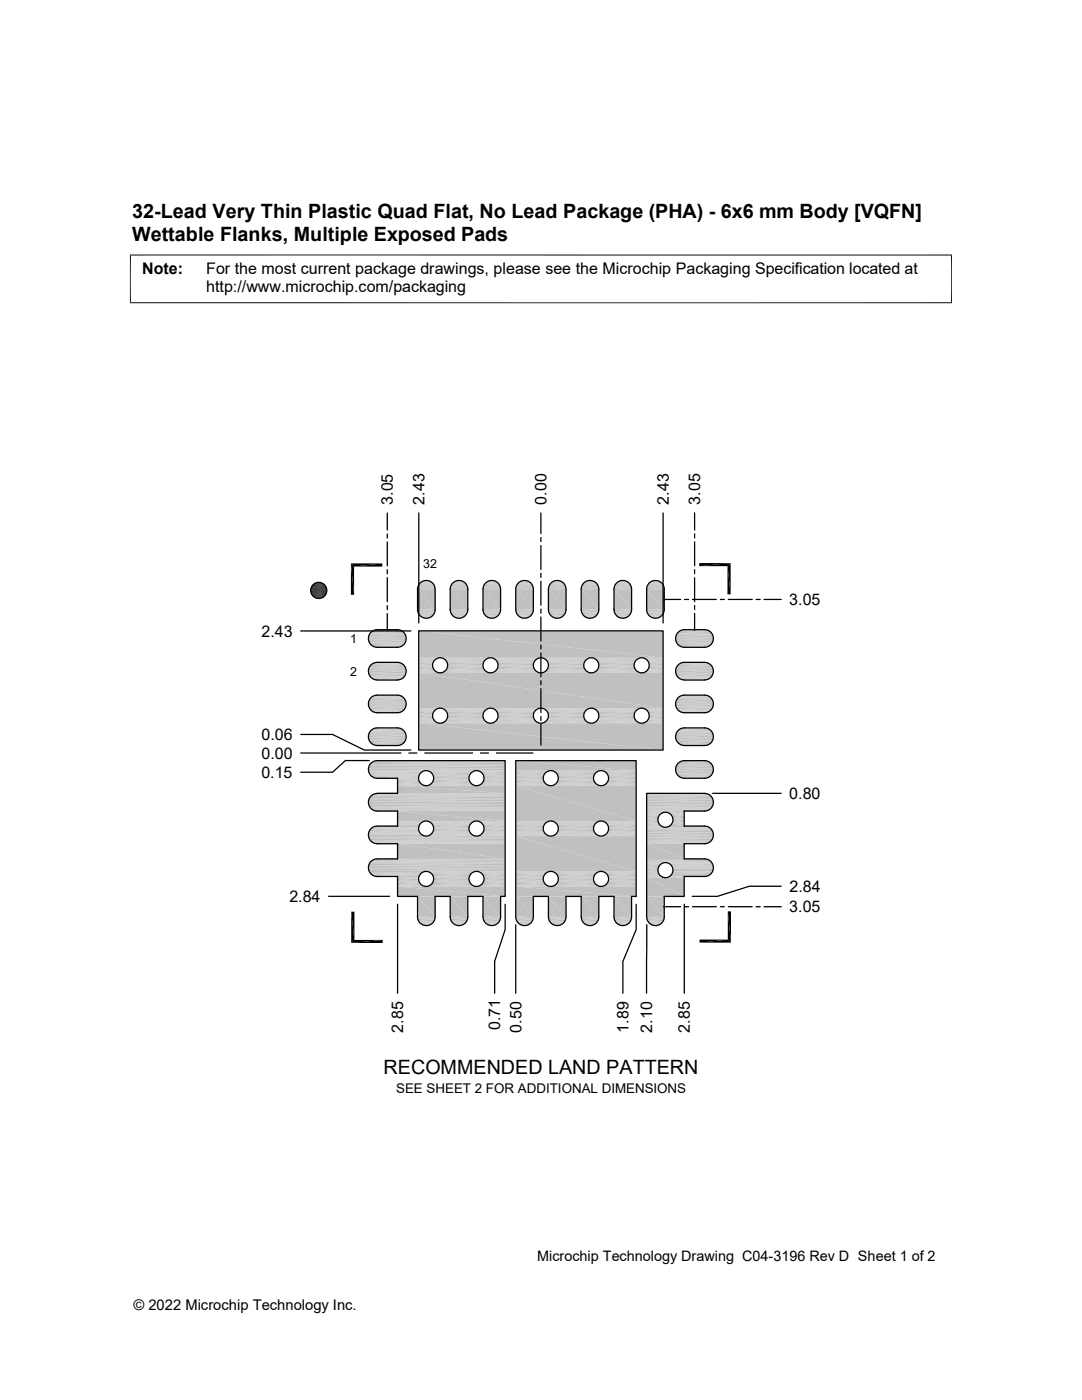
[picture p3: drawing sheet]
<svg xmlns="http://www.w3.org/2000/svg" width="216mm" height="279mm" viewBox="0 0 216 279" stroke-linecap="round" stroke-linejoin="round" font-family="sans-serif">
<g fill="#c0c0c0">
<path d="M130.3 115.9h1z"/>
<path d="M130.6 115.9h.7z"/>
<path d="M123.8 115.9h.9z"/>
<path d="M124.1 115.9h.6z"/>
<path d="M117.2 115.9h1z"/>
<path d="M117.6 115.9h.6z"/>
<path d="M110.7 115.9h1z"/>
<path d="M111 115.9h.7z"/>
<path d="M104.2 115.9h.9z"/>
<path d="M104.5 115.9h.6z"/>
<path d="M97.6 115.9h1z"/>
<path d="M98 115.9h.6z"/>
<path d="M91.1 115.9h1z"/>
<path d="M91.4 115.9h.7z"/>
<path d="M84.6 115.9h.9z"/>
<path d="M84.9 115.9h.6z"/>
<path d="M130 116l.3-.1 1.3 .1z"/>
<path d="M130.3 115.9l1.3 .1z"/>
<path d="M123.5 116l.3-.1 1.3 .1z"/>
<path d="M123.8 115.9l1.3 .1z"/>
<path d="M116.9 116l.3-.1 1.3 .1z"/>
<path d="M117.2 115.9l1.3 .1z"/>
<path d="M110.4 116l.3-.1 1.3 .1z"/>
<path d="M110.7 115.9l1.3 .1z"/>
<path d="M103.9 116l.3-.1 1.3 .1z"/>
<path d="M104.2 115.9l1.3 .1z"/>
<path d="M97.3 116l.3-.1 1.3 .1z"/>
<path d="M97.6 115.9l1.3 .1z"/>
<path d="M90.8 116l.3-.1 1.3 .1z"/>
<path d="M91.1 115.9l1.3 .1z"/>
<path d="M84.3 116l.3-.1 1.3 .1z"/>
<path d="M84.6 115.9l1.3 .1z"/>
</g>
<path d="M129.7 116.1h2.1" fill="none" stroke="#c0c0c0" stroke-width=".2"/>
<path d="M130 116h1.6l.2 .2z" fill="#c0c0c0"/>
<path d="M123.2 116.1h2.1" fill="none" stroke="#c0c0c0" stroke-width=".2"/>
<path d="M123.5 116h1.6l.2 .2z" fill="#c0c0c0"/>
<path d="M116.7 116.1h2.1" fill="none" stroke="#c0c0c0" stroke-width=".2"/>
<path d="M116.9 116h1.6l.3 .2z" fill="#c0c0c0"/>
<path d="M110.1 116.1h2.1" fill="none" stroke="#c0c0c0" stroke-width=".2"/>
<path d="M110.4 116h1.6l.2 .2z" fill="#c0c0c0"/>
<path d="M103.6 116.1h2.1" fill="none" stroke="#c0c0c0" stroke-width=".2"/>
<path d="M103.9 116h1.6l.2 .2z" fill="#c0c0c0"/>
<path d="M97.1 116.1h2.1" fill="none" stroke="#c0c0c0" stroke-width=".2"/>
<path d="M97.3 116h1.6l.3 .2z" fill="#c0c0c0"/>
<path d="M90.5 116.1h2.1" fill="none" stroke="#c0c0c0" stroke-width=".2"/>
<path d="M90.8 116h1.6l.2 .2z" fill="#c0c0c0"/>
<path d="M84 116.1h2.1" fill="none" stroke="#c0c0c0" stroke-width=".2"/>
<path d="M84.3 116h1.6l.2 .2z" fill="#c0c0c0"/>
<path d="M83.8 116.3h2.6M90.3 116.3h2.6M96.8 116.3h2.6M103.4 116.3h2.6M109.9 116.3h2.6M116.4 116.3h2.6M123 116.3h2.6M129.5 116.3h2.6" fill="none" stroke="#c0c0c0" stroke-width=".21"/>
<g fill="none" stroke="#c0c0c0" stroke-width=".28">
<path d="M83.4 116.8h3.3M83.6 116.6h3M90 116.8h3.2M90.1 116.6h3M96.5 116.8h3.3M96.6 116.6h3M103 116.8h3.3M103.2 116.6h3M109.6 116.8h3.2M109.7 116.6h3M116.1 116.8h3.3M116.2 116.6h3"/>
<path d="M122.6 116.8h3.3M122.8 116.6h3M129.2 116.8h3.2M129.3 116.6h3"/>
</g>
<g fill="none" stroke="#c0c0c0" stroke-width=".32">
<path d="M83.3 117.4h3.5M83.3 117.1h3.5M89.8 117.4h3.5M89.9 117.1h3.4M96.4 117.4h3.5M96.4 117.1h3.5M102.9 117.4h3.5M102.9 117.1h3.5M109.4 117.4h3.5M109.5 117.1h3.4M116 117.4h3.5M116 117.1h3.5"/>
<path d="M122.5 117.4h3.5M122.5 117.1h3.5M129 117.4h3.5M129.1 117.1h3.4"/>
</g>
<g fill="#c0c0c0">
<path d="M129 117.6l3.5 4h-3.5z"/>
<path d="M129 117.6h3.5v4z"/>
<path d="M122.5 117.6l3.5 4h-3.5z"/>
<path d="M122.5 117.6h3.5v4z"/>
<path d="M116 117.6l3.5 4h-3.5z"/>
<path d="M116 117.6h3.5v4z"/>
<path d="M109.4 117.6l3.5 4h-3.5z"/>
<path d="M109.4 117.6h3.5v4z"/>
<path d="M102.9 117.6l3.5 4h-3.5z"/>
<path d="M102.9 117.6h3.5v4z"/>
<path d="M96.4 117.6l3.5 4h-3.5z"/>
<path d="M96.4 117.6h3.5v4z"/>
<path d="M89.8 117.6l3.5 4h-3.5z"/>
<path d="M89.8 117.6h3.5v4z"/>
<path d="M83.3 117.6l3.5 4h-3.5z"/>
<path d="M83.3 117.6h3.5v4z"/>
</g>
<path d="M83.3 121.8h3.5M89.8 121.8h3.5M96.4 121.8h3.5M102.9 121.8h3.5M109.4 121.8h3.5M116 121.8h3.5M122.5 121.8h3.5M129 121.8h3.5" fill="none" stroke="#c0c0c0" stroke-width=".34"/>
<path d="M83.3 122.1h3.5M89.9 122.1h3.4M96.4 122.1h3.5M102.9 122.1h3.5M109.5 122.1h3.4M116 122.1h3.5M122.5 122.1h3.5M129.1 122.1h3.4" fill="none" stroke="#c0c0c0" stroke-width=".32"/>
<path d="M83.4 122.4h3.3M90 122.4h3.2M96.5 122.4h3.3M103 122.4h3.3M109.6 122.4h3.2M116.1 122.4h3.3M122.6 122.4h3.3M129.2 122.4h3.2" fill="none" stroke="#c0c0c0" stroke-width=".28"/>
<path d="M83.6 122.7h3M90.1 122.7h3M96.6 122.7h3M103.2 122.7h3M109.7 122.7h3M116.2 122.7h3M122.8 122.7h3M129.3 122.7h3" fill="none" stroke="#c0c0c0" stroke-width=".25"/>
<path d="M83.8 122.9h2.6M90.3 122.9h2.6M96.8 122.9h2.6M103.4 122.9h2.6M109.9 122.9h2.6M116.4 122.9h2.6M123 122.9h2.6M129.5 122.9h2.6" fill="none" stroke="#c0c0c0" stroke-width=".23"/>
<path d="M129.7 123l1.9 .2h-1.6z" fill="#c0c0c0"/>
<path d="M129.7 123.1h2.1" fill="none" stroke="#c0c0c0" stroke-width=".2"/>
<path d="M123.2 123l1.9 .2h-1.6z" fill="#c0c0c0"/>
<path d="M123.2 123.1h2.1" fill="none" stroke="#c0c0c0" stroke-width=".2"/>
<path d="M116.7 123l1.8 .2h-1.6z" fill="#c0c0c0"/>
<path d="M116.7 123.1h2.1" fill="none" stroke="#c0c0c0" stroke-width=".2"/>
<path d="M110.1 123l1.9 .2h-1.6z" fill="#c0c0c0"/>
<path d="M110.1 123.1h2.1" fill="none" stroke="#c0c0c0" stroke-width=".2"/>
<path d="M103.6 123l1.9 .2h-1.6z" fill="#c0c0c0"/>
<path d="M103.6 123.1h2.1" fill="none" stroke="#c0c0c0" stroke-width=".2"/>
<path d="M97.1 123l1.8 .2h-1.6z" fill="#c0c0c0"/>
<path d="M97.1 123.1h2.1" fill="none" stroke="#c0c0c0" stroke-width=".2"/>
<path d="M90.5 123l1.9 .2h-1.6z" fill="#c0c0c0"/>
<path d="M90.5 123.1h2.1" fill="none" stroke="#c0c0c0" stroke-width=".2"/>
<path d="M84 123l1.9 .2h-1.6z" fill="#c0c0c0"/>
<path d="M84 123.1h2.1" fill="none" stroke="#c0c0c0" stroke-width=".2"/>
<g fill="#c0c0c0">
<path d="M130 123.2l1.3 .1z"/>
<path d="M130 123.2h1.6l-.3 .1z"/>
<path d="M123.5 123.2l1.2 .1z"/>
<path d="M123.5 123.2h1.6l-.4 .1z"/>
<path d="M116.9 123.2l1.3 .1z"/>
<path d="M116.9 123.2h1.6l-.3 .1z"/>
<path d="M110.4 123.2l1.3 .1z"/>
<path d="M110.4 123.2h1.6l-.3 .1z"/>
<path d="M103.9 123.2l1.2 .1z"/>
<path d="M103.9 123.2h1.6l-.4 .1z"/>
<path d="M97.3 123.2l1.3 .1z"/>
<path d="M97.3 123.2h1.6l-.3 .1z"/>
<path d="M90.8 123.2l1.3 .1z"/>
<path d="M90.8 123.2h1.6l-.3 .1z"/>
<path d="M84.3 123.2l1.2 .1z"/>
<path d="M84.3 123.2h1.6l-.4 .1z"/>
<path d="M130.3 123.3l.7 .1z"/>
<path d="M130.3 123.3h1z"/>
<path d="M123.8 123.3l.6 .1z"/>
<path d="M123.8 123.3h.9z"/>
<path d="M117.2 123.3l.7 .1z"/>
<path d="M117.2 123.3h1z"/>
<path d="M110.7 123.3l.7 .1z"/>
<path d="M110.7 123.3h1z"/>
<path d="M104.2 123.3l.6 .1z"/>
<path d="M104.2 123.3h.9z"/>
<path d="M97.6 123.3l.7 .1z"/>
<path d="M97.6 123.3h1z"/>
<path d="M91.1 123.3l.7 .1z"/>
<path d="M91.1 123.3h1z"/>
<path d="M84.6 123.3l.6 .1z"/>
<path d="M84.6 123.3h.9z"/>
</g>
<g fill="none" stroke="#c0c0c0" stroke-width=".2">
<path d="M74.1 128.8h6.4M74.1 135.4h6.4M74.1 126h6.4M74.1 132.6h6.4M74.1 139.1h6.4M74.3 125.8h5.9M74.3 132.4h5.9M74.3 138.9h5.9M74.3 129h5.9M74.3 135.5h5.9M74.6 125.7h5.3M74.6 132.3h5.3"/>
<path d="M74.6 138.8h5.3M74.6 129.1h5.3M74.6 135.6h5.3M74.9 129.2h4.7M74.9 135.7h4.7M74.9 125.7h4.7M74.9 132.2h4.7M74.9 138.7h4.7M135.4 126h6.4M135.4 132.6h6.4M135.4 139.1h6.4M135.4 128.8h6.4"/>
<path d="M135.4 135.4h6.4M135.7 125.8h5.8M135.7 132.4h5.8M135.7 138.9h5.8M135.7 129h5.8M135.7 135.5h5.8M135.9 125.7h5.3M135.9 132.3h5.3M135.9 138.8h5.3M135.9 129.1h5.3M135.9 135.6h5.3M136.2 125.7h4.7"/>
<path d="M136.2 132.2h4.7M136.2 138.7h4.7M136.2 129.2h4.7M136.2 135.7h4.7M73.5 153.8h27.3M73.5 153.8h11.4M73.5 153.9h11.1M73.6 154h10.8M73.6 154.1h10.6M73.6 154.2h10.5M73.7 154.3h10.2M73.7 154.4h10.2"/>
<path d="M73.8 154.6h10M73.9 154.7h9.8M74 154.8h9.6M74.1 141.9h6.4M74.1 154.9h9.5M74.1 152.2h26.7M74.3 155h9.2M74.3 145.4h5.9M74.3 152h26.5M74.3 142.1h5.9M74.3 148.6h5.9M74.3 155.1h9.2"/>
<path d="M74.6 145.3h5.3M74.6 151.9h26.2M74.6 142.2h5.3M74.6 148.7h5.3M74.6 155.2h8.9M74.9 142.2h4.7M74.9 148.8h4.7M74.9 155.3h8.6M74.9 145.3h4.7M74.9 151.8h25.9M75.2 155.3h4.1M79.3 156.4h4.8"/>
<path d="M79.3 156.6h5.1M79.3 156.7h5.3M79.3 156.8h5.6M85.2 156.8h9.8M85.2 153.8h9.8M85.4 153.9h9.3M85.4 156.7h9.3M85.7 154h8.7M85.7 156.6h8.7M85.9 156.4h8.3M85.9 154.2h8.3M95.2 156.8h5.6"/>
<path d="M95.2 153.8h5.6M95.5 153.9h5.3M95.5 156.7h5.3M95.8 154h5M95.8 156.6h5M96 154.2h4.8M96 156.4h4.8M135.4 152.2h6.4M135.4 141.9h6.4M135.4 155h6.4M135.7 145.4h5.8M135.7 152h5.8"/>
<path d="M135.7 142.1h5.8M135.7 148.6h5.8M135.7 155.1h5.8M135.9 145.3h5.3M135.9 151.9h5.3M135.9 142.2h5.3M135.9 148.7h5.3M135.9 155.2h5.3M136.2 145.3h4.7M136.2 151.8h4.7M136.2 142.2h4.7M136.2 148.8h4.7"/>
<path d="M136.2 155.3h4.7"/>
</g>
<g fill="none" stroke="#c0c0c0" stroke-width=".25">
<path d="M73.9 126.2h6.8M135.2 126.2h6.8M73.9 141.7h6.8M73.9 152.4h26.9M79.3 155.4h4.2M79.3 155.7h4.3M79.3 156h4.5M86.3 154.6h7.5M86.3 156h7.5M86.4 155.7h7.3M96.4 154.6h4.4M96.4 156h4.4"/>
<path d="M96.5 155.7h4.3M135.2 141.7h6.8M135.2 152.4h6.8"/>
</g>
<g fill="none" stroke="#c0c0c0" stroke-width=".28">
<path d="M73.7 126.5h7.2M73.7 133h7.2M73.7 139.6h7.2M73.7 128.3h7.2M135 128.3h7.2M135 126.5h7.2M135 133h7.2M135 139.6h7.2M73.7 146.1h7.2M73.7 152.6h27.1M73.7 141.4h7.2M73.7 147.9h7.2"/>
<path d="M86.4 154.9h7.3M86.5 155.4h7.1M86.5 155.2h7.1M96.5 154.9h4.3M96.6 155.4h4.2M96.6 155.2h4.2M135 141.4h7.2M135 147.9h7.2M135 154.5h7.2M135 146.1h7.2M135 152.6h7.2"/>
</g>
<g fill="none" stroke="#c0c0c0" stroke-width=".3">
<path d="M73.6 134.6h7.4M73.6 126.8h7.4M73.6 139.8h7.4M73.7 134.9h7.2M134.9 126.8h7.4M134.9 139.8h7.4M134.9 134.6h7.4M135 134.9h7.2M73.6 141.1h7.4M73.6 147.7h7.4M73.6 146.4h7.4M73.6 152.9h27.2"/>
<path d="M134.9 146.4h7.4M134.9 152.9h7.4M134.9 141.1h7.4M134.9 147.7h7.4M134.9 154.2h7.4"/>
</g>
<g fill="none" stroke="#c0c0c0" stroke-width=".32">
<path d="M73.5 127.1h7.5M73.5 133.6h7.5M73.5 127.4h7.5M73.5 127.7h7.5M73.5 134h7.5M73.5 134.3h7.5M73.6 128h7.4M73.6 133.3h7.4M134.8 127.1h7.5M134.8 133.6h7.5M134.8 127.4h7.5M134.8 127.7h7.5"/>
<path d="M134.8 134h7.5M134.8 134.3h7.5M134.9 133.3h7.4M134.9 128h7.4M73.5 146.7h7.5M73.5 153.2h27.3M73.5 140.5h7.5M73.5 140.8h7.5M73.5 147.4h7.5M73.5 153.6h27.3M134.8 146.7h7.5M134.8 153.2h7.5"/>
<path d="M134.8 140.5h7.5M134.8 140.8h7.5M134.8 147.4h7.5M134.8 153.6h7.5"/>
</g>
<g fill="none" stroke="#c0c0c0" stroke-width=".23">
<path d="M73.9 128.6h6.8M73.9 135.1h6.8M73.9 132.8h6.8M73.9 139.3h6.8M135.2 128.6h6.8M135.2 135.1h6.8M135.2 132.8h6.8M135.2 139.3h6.8M73.9 148.2h6.8M73.9 145.8h6.8M79.3 156.2h4.6M86.1 156.2h7.9"/>
<path d="M96.2 156.2h4.6M135.2 148.2h6.8M135.2 154.7h6.8M135.2 145.8h6.8"/>
</g>
<path d="M73.5 140.2h7.5M73.5 147h7.5M134.8 140.2h7.5M134.8 147h7.5M134.8 153.9h7.5" fill="none" stroke="#c0c0c0" stroke-width=".34"/>
<path d="M74.1 148.4h6.4M74.1 145.6h6.4M86.1 154.4h7.9M96.2 154.4h4.6M135.4 145.6h6.4M135.4 148.4h6.4" fill="none" stroke="#c0c0c0" stroke-width=".21"/>
<g fill="#c0c0c0">
<path d="M79.3 156.8l21.5 1.5h-21.5z"/>
<path d="M79.3 156.8h21.5v1.5z"/>
</g>
<path d="M74.1 158.7h26.7M74.3 158.5h26.5M74.6 158.4h26.2M74.9 158.3h25.9M74.1 161.5h26.7M74.3 161.7h26.5M74.6 161.8h26.2M74.9 161.8h25.9M75.2 161.9h4.1" fill="none" stroke="#c0c0c0" stroke-width=".2"/>
<path d="M73.9 158.9h26.9M73.9 161.3h26.9" fill="none" stroke="#c0c0c0" stroke-width=".23"/>
<path d="M73.6 159.5h27.2M73.7 159.2h27.1" fill="none" stroke="#c0c0c0" stroke-width=".3"/>
<path d="M73.5 159.8h27.3M73.5 160.1h27.3M73.5 160.4h27.3M73.6 160.7h27.2" fill="none" stroke="#c0c0c0" stroke-width=".32"/>
<path d="M73.7 161h27.1" fill="none" stroke="#c0c0c0" stroke-width=".28"/>
<g fill="#c0c0c0">
<path d="M79.3 161.9l21.5 2h-21.5z"/>
<path d="M79.3 161.9h21.5v2z"/>
</g>
<g fill="none" stroke="#c0c0c0" stroke-width=".2">
<path d="M73.5 166.4h10.5M73.5 166.5h10.6M73.5 166.6h10.9M73.5 166.8h11.1M73.5 166.8h11.4M73.6 166.1h10.2M73.7 165.9h9.9M73.8 165.6h9.7M74.1 165.3h9.4M74.1 168h26.7M74.1 165.2h9.4M74.3 168.2h26.5"/>
<path d="M74.3 165.1h9.2M74.5 165h9.1M74.6 165h9M74.6 168.3h26.2M74.9 168.4h25.9M79.3 163.9h5.6M79.3 163.9h5.3M79.3 164.1h5.1M79.3 164.2h4.8M79.3 164.8h4.3M83.6 164.9h-8.7M85.2 166.8h9.8"/>
<path d="M85.2 163.9h9.8M85.4 163.9h9.3M85.4 166.8h9.3M85.7 164.1h8.7M85.7 166.6h8.7M85.9 166.5h8.3M85.9 164.2h8.3M95.2 166.8h5.6M95.2 163.9h5.6M95.5 163.9h5.3M95.5 166.8h5.3M95.8 164.1h5"/>
<path d="M95.8 166.6h5M96 164.2h4.8M96 166.5h4.8"/>
</g>
<path d="M73.5 166.3h10.4M73.7 165.7h9.9M73.9 165.5h9.6M79.3 164.4h4.6M86.1 164.4h7.9M96.2 164.4h4.6" fill="none" stroke="#c0c0c0" stroke-width=".21"/>
<path d="M73.5 167h27.3M73.9 167.8h26.9M79.3 164.7h4.5M86.3 164.7h7.5M96.4 164.7h4.4" fill="none" stroke="#c0c0c0" stroke-width=".25"/>
<path d="M73.7 167.5h27.1M86.4 164.9h7.3M86.4 165.8h7.3M86.5 165.5h7.1M86.5 165.2h7.1M96.5 165.8h4.3M96.5 164.9h4.3M96.6 165.5h4.2M96.6 165.2h4.2" fill="none" stroke="#c0c0c0" stroke-width=".28"/>
<path d="M73.6 166h10.2M86.1 166.3h7.9M86.3 166h7.5M96.2 166.3h4.6M96.4 166h4.4" fill="none" stroke="#c0c0c0" stroke-width=".23"/>
<path d="M73.6 167.3h27.2" fill="none" stroke="#c0c0c0" stroke-width=".3"/>
<g fill="#c0c0c0">
<path d="M79.3 168.4l21.5 3h-21.5z"/>
<path d="M79.3 168.4h21.5v3z"/>
</g>
<g fill="none" stroke="#c0c0c0" stroke-width=".2">
<path d="M73.7 173.9h11.2M73.7 174h10.9M73.7 174.1h10.7M73.8 174.2h10.3M73.9 174.3h10.2M74 174.4h9.9M74.1 174.5h9.8M74.3 174.6h9.5M74.3 171.6h26.5M74.3 174.7h9.4M74.6 171.5h26.2M74.6 174.8h9.1"/>
<path d="M74.8 174.9h8.8M74.9 171.4h25.9M75.2 174.9h8.4M79.3 176.5h4.8M79.3 176.7h5.1M79.3 176.8h5.3M79.3 176.9h5.6M85.2 176.9h9.8M85.2 173.9h9.8M85.4 174h9.3M85.4 176.8h9.3M85.7 174.1h8.7"/>
<path d="M85.7 176.7h8.7M85.9 176.5h8.3M85.9 174.3h8.3M95.2 176.9h5.6M95.2 173.9h5.6M95.5 174h5.3M95.5 176.8h5.3M95.8 174.1h5M95.8 176.7h5M96 174.3h4.8M96 176.5h4.8"/>
</g>
<path d="M74.1 171.8h26.7M79.3 175h4.3M86.1 174.5h7.9M96.2 174.5h4.6" fill="none" stroke="#c0c0c0" stroke-width=".21"/>
<path d="M73.9 172h26.9M79.3 176.1h4.5M79.3 176.3h4.6M86.1 176.3h7.9M86.3 176.1h7.5M96.2 176.3h4.6M96.4 176.1h4.4" fill="none" stroke="#c0c0c0" stroke-width=".23"/>
<path d="M73.7 172.2h27.1M79.3 175.3h4.2M79.3 175.5h4.2M79.3 175.8h4.3M86.4 175h7.3M86.4 175.8h7.3M86.5 175.5h7.1M86.5 175.3h7.1M96.5 175.8h4.3M96.5 175h4.3M96.6 175.5h4.2M96.6 175.3h4.2" fill="none" stroke="#c0c0c0" stroke-width=".28"/>
<path d="M73.6 172.5h27.2" fill="none" stroke="#c0c0c0" stroke-width=".3"/>
<path d="M73.5 172.8h27.3M73.5 173.5h27.3" fill="none" stroke="#c0c0c0" stroke-width=".32"/>
<path d="M73.5 173.2h27.3" fill="none" stroke="#c0c0c0" stroke-width=".34"/>
<path d="M73.6 173.8h27.2M86.3 174.7h7.5M96.4 174.7h4.4" fill="none" stroke="#c0c0c0" stroke-width=".25"/>
<g fill="#c0c0c0">
<path d="M79.3 176.9l21.5 2h-21.5z"/>
<path d="M79.3 176.9h21.5v2z"/>
</g>
<path d="M83.3 178.9h3.5M89.8 178.9h3.5M96.4 178.9h3.5" fill="none" stroke="#c0c0c0" stroke-width=".2"/>
<g fill="#c0c0c0">
<path d="M96.4 178.9l3.5 4.1h-3.5z"/>
<path d="M96.4 178.9h3.5v4.1z"/>
<path d="M89.8 178.9l3.5 4.1h-3.5z"/>
<path d="M89.8 178.9h3.5v4.1z"/>
<path d="M83.3 178.9l3.5 4.1h-3.5z"/>
<path d="M83.3 178.9h3.5v4.1z"/>
</g>
<path d="M83.3 183.1h3.5M89.8 183.1h3.5M96.4 183.1h3.5" fill="none" stroke="#c0c0c0" stroke-width=".34"/>
<path d="M83.3 183.5h3.5M83.4 183.7h3.3M89.9 183.5h3.4M90 183.7h3.2M96.4 183.5h3.5M96.5 183.7h3.3" fill="none" stroke="#c0c0c0" stroke-width=".3"/>
<path d="M83.6 184h3M90.1 184h3M96.6 184h3" fill="none" stroke="#c0c0c0" stroke-width=".25"/>
<path d="M83.8 184.3h2.6M90.3 184.3h2.6M96.8 184.3h2.6" fill="none" stroke="#c0c0c0" stroke-width=".23"/>
<path d="M97.1 184.4l1.8 .2h-1.6z" fill="#c0c0c0"/>
<path d="M97.1 184.5h2.1" fill="none" stroke="#c0c0c0" stroke-width=".2"/>
<path d="M90.5 184.4l1.9 .2h-1.6z" fill="#c0c0c0"/>
<path d="M90.5 184.5h2.1" fill="none" stroke="#c0c0c0" stroke-width=".2"/>
<path d="M84 184.4l1.9 .2h-1.6z" fill="#c0c0c0"/>
<path d="M84 184.5h2.1" fill="none" stroke="#c0c0c0" stroke-width=".2"/>
<g fill="#c0c0c0">
<path d="M97.3 184.6l1.3 .1z"/>
<path d="M97.3 184.6h1.6l-.3 .1z"/>
<path d="M90.8 184.6l1.3 .1z"/>
<path d="M90.8 184.6h1.6l-.3 .1z"/>
<path d="M84.3 184.6l1.2 .1z"/>
<path d="M84.3 184.6h1.6l-.4 .1z"/>
<path d="M97.6 184.7h.7z"/>
<path d="M97.6 184.7h1z"/>
<path d="M91.1 184.7h.7z"/>
<path d="M91.1 184.7h1z"/>
<path d="M84.6 184.7h.6z"/>
<path d="M84.6 184.7h.9z"/>
<path d="M102.9 151.8l24 2h-24z"/>
<path d="M102.9 151.8h24v2z"/>
</g>
<g fill="none" stroke="#c0c0c0" stroke-width=".2">
<path d="M102.9 153.8h6.8M102.9 153.9h6.6M102.9 154h6.3M102.9 154.2h6.1M102.9 156.4h6.1M102.9 156.6h6.3M102.9 156.7h6.6M102.9 156.8h6.8M110 156.8h9.8M110 153.8h9.8M110.3 153.9h9.2M110.3 156.7h9.2"/>
<path d="M110.6 154h8.7M110.6 156.6h8.7M110.8 154.2h8.2M110.8 156.4h8.2M120.1 156.8h6.8M120.1 153.8h6.8M120.4 153.9h6.5M120.4 156.7h6.5M120.6 154h6.3M120.6 156.6h6.3M120.8 154.2h6.1M120.8 156.4h6.1"/>
</g>
<path d="M102.9 154.4h5.9M111 154.4h7.8M121.1 154.4h5.8" fill="none" stroke="#c0c0c0" stroke-width=".21"/>
<path d="M102.9 154.6h5.7M102.9 155.7h5.6M102.9 156h5.7M111.2 154.6h7.5M111.2 156h7.5M111.3 155.7h7.2M121.2 154.6h5.7M121.2 156h5.7M121.3 155.7h5.6" fill="none" stroke="#c0c0c0" stroke-width=".25"/>
<path d="M102.9 154.9h5.6M102.9 155.2h5.5M102.9 155.4h5.5M111.3 154.9h7.2M111.4 155.4h7M111.4 155.2h7M121.3 154.9h5.6M121.4 155.4h5.5M121.4 155.2h5.5" fill="none" stroke="#c0c0c0" stroke-width=".28"/>
<path d="M102.9 156.2h5.9M111 156.2h7.8M121.1 156.2h5.8" fill="none" stroke="#c0c0c0" stroke-width=".23"/>
<g fill="#c0c0c0">
<path d="M102.9 156.8l24 7.1h-24z"/>
<path d="M102.9 156.8h24v7.1z"/>
</g>
<g fill="none" stroke="#c0c0c0" stroke-width=".2">
<path d="M102.9 163.9h6.8M102.9 163.9h6.6M102.9 164.1h6.3M102.9 164.2h6.1M102.9 166.5h6.1M102.9 166.6h6.3M102.9 166.8h6.6M102.9 166.8h6.8M110 166.8h9.8M110 163.9h9.8M110.3 163.9h9.2M110.3 166.8h9.2"/>
<path d="M110.6 164.1h8.7M110.6 166.6h8.7M110.8 164.2h8.2M110.8 166.5h8.2M120.1 166.8h6.8M120.1 163.9h6.8M120.4 163.9h6.5M120.4 166.8h6.5M120.6 164.1h6.3M120.6 166.6h6.3M120.8 164.2h6.1M120.8 166.5h6.1"/>
</g>
<path d="M102.9 164.4h5.9M111 164.4h7.8M121.1 164.4h5.8" fill="none" stroke="#c0c0c0" stroke-width=".21"/>
<path d="M102.9 164.7h5.7M111.2 164.7h7.5M121.2 164.7h5.7" fill="none" stroke="#c0c0c0" stroke-width=".25"/>
<path d="M102.9 164.9h5.6M102.9 165.2h5.5M102.9 165.5h5.5M102.9 165.8h5.6M111.3 165.8h7.2M111.3 164.9h7.2M111.4 165.5h7M111.4 165.2h7M121.3 165.8h5.6M121.3 164.9h5.6M121.4 165.5h5.5M121.4 165.2h5.5" fill="none" stroke="#c0c0c0" stroke-width=".28"/>
<path d="M102.9 166h5.7M102.9 166.3h5.9M111 166.3h7.8M111.2 166h7.5M121.1 166.3h5.8M121.2 166h5.7" fill="none" stroke="#c0c0c0" stroke-width=".23"/>
<g fill="#c0c0c0">
<path d="M102.9 166.9l24 7h-24z"/>
<path d="M102.9 166.9h24v7z"/>
</g>
<g fill="none" stroke="#c0c0c0" stroke-width=".2">
<path d="M102.9 173.9h6.8M102.9 174h6.6M102.9 174.1h6.3M102.9 174.3h6.1M102.9 176.5h6.1M102.9 176.7h6.3M102.9 176.8h6.6M102.9 176.9h6.8M110 176.9h9.8M110 173.9h9.8M110.3 174h9.2M110.3 176.8h9.2"/>
<path d="M110.6 174.1h8.7M110.6 176.7h8.7M110.8 174.3h8.2M110.8 176.5h8.2M120.1 176.9h6.8M120.1 173.9h6.8M120.4 174h6.5M120.4 176.8h6.5M120.6 174.1h6.3M120.6 176.7h6.3M120.8 174.3h6.1M120.8 176.5h6.1"/>
</g>
<path d="M102.9 174.5h5.9M111 174.5h7.8M121.1 174.5h5.8" fill="none" stroke="#c0c0c0" stroke-width=".21"/>
<path d="M102.9 174.7h5.7M111.2 174.7h7.5M121.2 174.7h5.7" fill="none" stroke="#c0c0c0" stroke-width=".25"/>
<path d="M102.9 175h5.6M102.9 175.3h5.5M102.9 175.5h5.5M102.9 175.8h5.6M111.3 175.8h7.2M111.3 175h7.2M111.4 175.5h7M111.4 175.3h7M121.3 175.8h5.6M121.3 175h5.6M121.4 175.5h5.5M121.4 175.3h5.5" fill="none" stroke="#c0c0c0" stroke-width=".28"/>
<path d="M102.9 176.1h5.7M102.9 176.3h5.9M111 176.3h7.8M111.2 176.1h7.5M121.1 176.3h5.8M121.2 176.1h5.7" fill="none" stroke="#c0c0c0" stroke-width=".23"/>
<g fill="#c0c0c0">
<path d="M102.9 176.9l24 2h-24z"/>
<path d="M102.9 176.9h24v2z"/>
</g>
<path d="M102.9 178.9h3.5M109.4 178.9h3.5M116 178.9h3.5M122.5 178.9h3.5" fill="none" stroke="#c0c0c0" stroke-width=".2"/>
<g fill="#c0c0c0">
<path d="M122.5 178.9l3.5 4.1h-3.5z"/>
<path d="M122.5 178.9h3.5v4.1z"/>
<path d="M116 178.9l3.5 4.1h-3.5z"/>
<path d="M116 178.9h3.5v4.1z"/>
<path d="M109.4 178.9l3.5 4.1h-3.5z"/>
<path d="M109.4 178.9h3.5v4.1z"/>
<path d="M102.9 178.9l3.5 4.1h-3.5z"/>
<path d="M102.9 178.9h3.5v4.1z"/>
</g>
<path d="M102.9 183.1h3.5M109.4 183.1h3.5M116 183.1h3.5M122.5 183.1h3.5" fill="none" stroke="#c0c0c0" stroke-width=".34"/>
<path d="M102.9 183.5h3.5M103 183.7h3.3M109.5 183.5h3.4M109.6 183.7h3.2M116 183.5h3.5M116.1 183.7h3.3M122.5 183.5h3.5M122.6 183.7h3.3" fill="none" stroke="#c0c0c0" stroke-width=".3"/>
<path d="M103.2 184h3M109.7 184h3M116.2 184h3M122.8 184h3" fill="none" stroke="#c0c0c0" stroke-width=".25"/>
<path d="M103.4 184.3h2.6M109.9 184.3h2.6M116.4 184.3h2.6M123 184.3h2.6" fill="none" stroke="#c0c0c0" stroke-width=".23"/>
<path d="M123.2 184.4l1.9 .2h-1.6z" fill="#c0c0c0"/>
<path d="M123.2 184.5h2.1" fill="none" stroke="#c0c0c0" stroke-width=".2"/>
<path d="M116.7 184.4l1.8 .2h-1.6z" fill="#c0c0c0"/>
<path d="M116.7 184.5h2.1" fill="none" stroke="#c0c0c0" stroke-width=".2"/>
<path d="M110.1 184.4l1.9 .2h-1.6z" fill="#c0c0c0"/>
<path d="M110.1 184.5h2.1" fill="none" stroke="#c0c0c0" stroke-width=".2"/>
<path d="M103.6 184.4l1.9 .2h-1.6z" fill="#c0c0c0"/>
<path d="M103.6 184.5h2.1" fill="none" stroke="#c0c0c0" stroke-width=".2"/>
<g fill="#c0c0c0">
<path d="M123.5 184.6l1.2 .1z"/>
<path d="M123.5 184.6h1.6l-.4 .1z"/>
<path d="M116.9 184.6l1.3 .1z"/>
<path d="M116.9 184.6h1.6l-.3 .1z"/>
<path d="M110.4 184.6l1.3 .1z"/>
<path d="M110.4 184.6h1.6l-.3 .1z"/>
<path d="M103.9 184.6l1.2 .1z"/>
<path d="M103.9 184.6h1.6l-.4 .1z"/>
<path d="M123.8 184.7h.6z"/>
<path d="M123.8 184.7h.9z"/>
<path d="M117.2 184.7h.7z"/>
<path d="M117.2 184.7h1z"/>
<path d="M110.7 184.7h.7z"/>
<path d="M110.7 184.7h1z"/>
<path d="M104.2 184.7h.6z"/>
<path d="M104.2 184.7h.9z"/>
</g>
<g fill="none" stroke="#c0c0c0" stroke-width=".2">
<path d="M129 158.3h11.9M129 158.4h12.2M129 158.5h12.5M129 158.7h12.8M129 161.5h12.8M129 161.7h12.5M129 161.8h12.2M129 161.8h11.9M129 162.1h3.7M129 162.2h3.4M129 162.3h3.1M129 162.5h2.9"/>
<path d="M129 164.7h2.9M129 164.9h3.1M129 165h3.4M129 165.1h3.7M129 165.1h12.5M129 165.2h12.8M129 168h12.8M129 168.2h12.5M129 168.3h12.2M129 168.4h11.9M132.9 165.1h8.5M132.9 162.1h3.6"/>
<path d="M133.2 162.2h3.3M133.2 165h8.1M133.3 165h7.9M133.5 162.3h3M133.5 164.9h7.6M133.5 164.9h7.4M133.6 164.8h2.9M133.7 162.5h2.8M133.7 164.7h2.8M136.5 161.9h4.1"/>
</g>
<path d="M129 158.9h13M129 161.3h13M129 162h7.5M129 164.5h2.7M129 165.4h13M133.9 164.5h2.6" fill="none" stroke="#c0c0c0" stroke-width=".23"/>
<path d="M129 159.2h13.2M129 159.5h13.3M129 167.3h13.3" fill="none" stroke="#c0c0c0" stroke-width=".3"/>
<path d="M129 159.8h13.3M129 160.1h13.3M129 160.4h13.3M129 160.7h13.3M129 166h13.3M129 166.3h13.3M129 166.6h13.3M129 167h13.3" fill="none" stroke="#c0c0c0" stroke-width=".32"/>
<path d="M129 161h13.2M129 163.2h2.4M129 163.5h2.3M129 163.7h2.3M129 165.7h13.2M129 167.5h13.2M134.2 163.2h2.3M134.3 163.5h2.2M134.3 163.7h2.2" fill="none" stroke="#c0c0c0" stroke-width=".28"/>
<path d="M129 162.7h2.7M133.9 162.7h2.6" fill="none" stroke="#c0c0c0" stroke-width=".21"/>
<path d="M129 162.9h2.5M129 164h2.4M129 164.3h2.5M129 167.8h13M134.1 164.3h2.4M134.1 162.9h2.4M134.2 164h2.3" fill="none" stroke="#c0c0c0" stroke-width=".25"/>
<g fill="#c0c0c0">
<path d="M129 168.4l7.5 3h-7.5z"/>
<path d="M129 168.4h7.5v3z"/>
</g>
<g fill="none" stroke="#c0c0c0" stroke-width=".2">
<path d="M129 171.4h11.9M129 171.5h12.2M129 171.6h12.5M129 172.2h13M129 172.2h3.4M129 172.4h3.1M129 172.5h2.9M129 174.8h2.9M129 174.9h3.1M129 175h3.4M129 175.1h3.7M132.9 175.1h3.6"/>
<path d="M133.2 172.2h8.9M133.2 175h3.3M133.5 172.3h8.7M133.6 172.4h8.6M133.7 174.8h7.5M133.7 172.5h8.6M133.7 174.7h7.8M133.9 172.7h8.4M133.9 174.7h7.6M133.9 174.6h7.9M133.9 172.8h8.4M134 174.5h7.8"/>
<path d="M134.1 172.9h8.2M134.1 173h8.2M134.2 174.2h7.8M134.3 173.4h8M134.3 173.9h7.9M134.3 173.7h8M140.6 174.9l-7.1 .1M141.1 174.9h-7.5"/>
</g>
<path d="M129 171.8h12.8M129 172.7h2.7M134.1 174.3h7.9" fill="none" stroke="#c0c0c0" stroke-width=".21"/>
<path d="M129 172h13M129 174.6h2.7M134.2 174.1h8M134.2 173.2h8.1" fill="none" stroke="#c0c0c0" stroke-width=".23"/>
<path d="M129 173h2.5M129 174.1h2.4M129 174.3h2.5" fill="none" stroke="#c0c0c0" stroke-width=".25"/>
<path d="M129 173.2h2.4M129 173.5h2.3M129 173.8h2.3M134.3 173.5h8M134.3 173.8h8" fill="none" stroke="#c0c0c0" stroke-width=".28"/>
<g fill="#c0c0c0">
<path d="M129 175.2l7.5 3.7h-7.5z"/>
<path d="M129 175.2h7.5v3.7z"/>
</g>
<path d="M129 178.9h3.5" fill="none" stroke="#c0c0c0" stroke-width=".2"/>
<g fill="#c0c0c0">
<path d="M129 178.9l3.5 4.1h-3.5z"/>
<path d="M129 178.9h3.5v4.1z"/>
</g>
<path d="M129 183.1h3.5" fill="none" stroke="#c0c0c0" stroke-width=".34"/>
<path d="M129.1 183.5h3.4M129.2 183.7h3.2" fill="none" stroke="#c0c0c0" stroke-width=".3"/>
<path d="M129.3 184h3" fill="none" stroke="#c0c0c0" stroke-width=".25"/>
<path d="M129.5 184.3h2.6" fill="none" stroke="#c0c0c0" stroke-width=".23"/>
<path d="M129.7 184.4l1.9 .2h-1.6z" fill="#c0c0c0"/>
<path d="M129.7 184.5h2.1" fill="none" stroke="#c0c0c0" stroke-width=".2"/>
<g fill="#c0c0c0">
<path d="M130 184.6l1.3 .1z"/>
<path d="M130 184.6h1.6l-.3 .1z"/>
<path d="M130.3 184.7h.7z"/>
<path d="M130.3 184.7h1z"/>
<path d="M83.5 125.9l48.8 5.4h-48.8z"/>
<path d="M83.5 125.9h48.8v5.4z"/>
</g>
<g fill="none" stroke="#c0c0c0" stroke-width=".2">
<path d="M83.5 131.3h4.2M83.5 131.4h3.9M83.5 131.5h3.6M83.5 131.7h3.4M83.5 133.9h3.4M83.5 134h3.6M83.5 134.2h3.9M83.5 134.2h4.2M88 134.2h9.7M88 131.3h9.7M88.2 131.4h9.3M88.2 134.2h9.3"/>
<path d="M88.5 131.5h8.7M88.5 134h8.7M88.7 133.9h8.3M88.7 131.7h8.3M98 131.3h9.8M98 134.2h9.8M98.3 134.2h9.2M98.3 131.4h9.2M98.6 131.5h8.7M98.6 134h8.7M98.8 131.7h8.2M98.8 133.9h8.2"/>
<path d="M108.1 131.3h9.7M108.1 134.2h9.7M108.3 134.2h9.3M108.3 131.4h9.3M108.6 131.5h8.7M108.6 134h8.7M108.8 131.7h8.3M108.8 133.9h8.3M118.1 134.2h9.8M118.1 131.3h9.8M118.4 134.2h9.2M118.4 131.4h9.2"/>
<path d="M118.7 131.5h8.7M118.7 134h8.7M118.9 131.7h8.2M118.9 133.9h8.2M128.2 134.2h4.1M128.2 131.3h4.1M128.4 134.2h3.9M128.4 131.4h3.9M128.7 131.5h3.6M128.7 134h3.6M128.9 131.7h3.4M128.9 133.9h3.4"/>
</g>
<path d="M83.5 131.9h3.2M88.9 131.9h7.9M99 131.9h7.8M109.1 131.9h7.8M119.1 131.9h7.8M129.1 131.9h3.2" fill="none" stroke="#c0c0c0" stroke-width=".21"/>
<g fill="none" stroke="#c0c0c0" stroke-width=".25">
<path d="M83.5 132.1h3.1M83.5 133.2h2.9M83.5 133.4h3.1M89.1 132.1h7.5M89.1 133.4h7.5M89.2 133.2h7.3M99.2 133.4h7.4M99.2 132.1h7.4M99.3 133.2h7.2M109.2 133.4h7.5M109.2 132.1h7.5M109.3 133.2h7.3"/>
<path d="M119.3 133.4h7.4M119.3 132.1h7.4M119.4 133.2h7.2M129.3 133.4h3M129.3 132.1h3M129.4 133.2h2.9"/>
</g>
<g fill="none" stroke="#c0c0c0" stroke-width=".28">
<path d="M83.5 132.4h2.9M83.5 132.6h2.8M83.5 132.9h2.8M89.2 132.4h7.3M89.3 132.9h7.1M89.3 132.6h7.1M99.3 132.4h7.2M99.4 132.9h7M99.4 132.6h7M109.3 132.4h7.3M109.4 132.9h7.1M109.4 132.6h7.1"/>
<path d="M119.4 132.4h7.2M119.5 132.9h7.1M119.5 132.6h7.1M129.4 132.4h2.9M129.5 132.9h2.8M129.5 132.6h2.8"/>
</g>
<path d="M83.5 133.7h3.2M88.9 133.7h7.9M99 133.7h7.8M109.1 133.7h7.8M119.1 133.7h7.8M129.1 133.7h3.2" fill="none" stroke="#c0c0c0" stroke-width=".23"/>
<g fill="#c0c0c0">
<path d="M83.5 134.3l48.8 7h-48.8z"/>
<path d="M83.5 134.3h48.8v7z"/>
</g>
<g fill="none" stroke="#c0c0c0" stroke-width=".2">
<path d="M83.5 141.4h4.2M83.5 141.4h3.9M83.5 141.6h3.6M83.5 141.7h3.4M83.5 143.9h3.4M83.5 144.1h3.6M83.5 144.2h3.9M83.5 144.3h4.2M88 144.3h9.7M88 141.4h9.7M88.2 141.4h9.3M88.2 144.2h9.3"/>
<path d="M88.5 141.6h8.7M88.5 144.1h8.7M88.7 143.9h8.3M88.7 141.7h8.3M98 141.4h9.8M98 144.3h9.8M98.3 144.2h9.2M98.3 141.4h9.2M98.6 141.6h8.7M98.6 144.1h8.7M98.8 141.7h8.2M98.8 143.9h8.2"/>
<path d="M108.1 141.4h9.7M108.1 144.3h9.7M108.3 144.2h9.3M108.3 141.4h9.3M108.6 141.6h8.7M108.6 144.1h8.7M108.8 141.7h8.3M108.8 143.9h8.3M118.1 144.3h9.8M118.1 141.4h9.8M118.4 144.2h9.2M118.4 141.4h9.2"/>
<path d="M118.7 141.6h8.7M118.7 144.1h8.7M118.9 141.7h8.2M118.9 143.9h8.2M128.2 144.3h4.1M128.2 141.4h4.1M128.4 144.2h3.9M128.4 141.4h3.9M128.7 141.6h3.6M128.7 144.1h3.6M128.9 141.7h3.4M128.9 143.9h3.4"/>
</g>
<path d="M83.5 141.9h3.2M88.9 141.9h7.9M99 141.9h7.8M109.1 141.9h7.8M119.1 141.9h7.8M129.1 141.9h3.2" fill="none" stroke="#c0c0c0" stroke-width=".21"/>
<g fill="none" stroke="#c0c0c0" stroke-width=".25">
<path d="M83.5 142.2h3.1M83.5 143.2h2.9M83.5 143.5h3.1M89.1 142.2h7.5M89.1 143.5h7.5M89.2 143.2h7.3M99.2 143.5h7.4M99.2 142.2h7.4M99.3 143.2h7.2M109.2 143.5h7.5M109.2 142.2h7.5M109.3 143.2h7.3"/>
<path d="M119.3 143.5h7.4M119.3 142.2h7.4M119.4 143.2h7.2M129.3 143.5h3M129.3 142.2h3M129.4 143.2h2.9"/>
</g>
<g fill="none" stroke="#c0c0c0" stroke-width=".28">
<path d="M83.5 142.4h2.9M83.5 142.7h2.8M83.5 143h2.8M89.2 142.4h7.3M89.3 143h7.1M89.3 142.7h7.1M99.3 142.4h7.2M99.4 143h7M99.4 142.7h7M109.3 142.4h7.3M109.4 143h7.1M109.4 142.7h7.1"/>
<path d="M119.4 142.4h7.2M119.5 143h7.1M119.5 142.7h7.1M129.4 142.4h2.9M129.5 143h2.8M129.5 142.7h2.8"/>
</g>
<path d="M83.5 143.7h3.2M88.9 143.7h7.9M99 143.7h7.8M109.1 143.7h7.8M119.1 143.7h7.8M129.1 143.7h3.2" fill="none" stroke="#c0c0c0" stroke-width=".23"/>
<g fill="#c0c0c0">
<path d="M83.5 144.3l48.8 5.4h-48.8z"/>
<path d="M83.5 144.3h48.8v5.4z"/>
</g>
<g fill="none" stroke="#000" stroke-width=".25">
<path d="M77.3 102.4v3.4M77.3 106.6v.8M77.3 108.2v4.7M77.3 113.7v.8M77.3 115.3v4.8M83.6 102.4v21.9M83.8 116.4a1.76 1.76 0 0 1 1.9-.4 1.76 1.76 0 0 1 1.1 1.6v4a1.76 1.76 0 0 1-1.7 1.8 1.76 1.76 0 0 1-1.8-1.8v-4.3zM90.3 116.4a1.76 1.76 0 0 1 2-.4 1.76 1.76 0 0 1 1 1.6v4a1.76 1.76 0 0 1-1.7 1.8 1.76 1.76 0 0 1-1.8-1.8l.1-4.3zM96.9 116.4a1.76 1.76 0 0 1 1.9-.4 1.76 1.76 0 0 1 1.1 1.6v4a1.76 1.76 0 0 1-1.8 1.8 1.76 1.76 0 0 1-1.7-1.8v-4.3zM103.4 116.4a1.76 1.76 0 0 1 1.9-.4 1.76 1.76 0 0 1 1.1 1.6v4a1.76 1.76 0 0 1-1.7 1.8 1.76 1.76 0 0 1-1.8-1.8v-4.3zM107.9 102.4v4.1M107.9 107.3v.8"/>
<path d="M107.9 108.9v4.7M107.9 114.4v.8M107.9 116v4.8M109.9 116.4a1.76 1.76 0 0 1 2-.4 1.76 1.76 0 0 1 1 1.6v4a1.76 1.76 0 0 1-1.7 1.8 1.76 1.76 0 0 1-1.8-1.8l.1-4.3zM116.5 116.4a1.76 1.76 0 0 1 1.9-.4 1.76 1.76 0 0 1 1.1 1.6v4a1.76 1.76 0 0 1-1.8 1.8 1.76 1.76 0 0 1-1.7-1.8v-4.3zM123 116.4a1.76 1.76 0 0 1 1.9-.4 1.76 1.76 0 0 1 1.1 1.6v4a1.76 1.76 0 0 1-1.7 1.8 1.76 1.76 0 0 1-1.8-1.8v-4.3zM129.5 116.4a1.76 1.76 0 0 1 2-.4 1.76 1.76 0 0 1 1 1.6v4a1.76 1.76 0 0 1-1.7 1.8 1.76 1.76 0 0 1-1.8-1.8l.1-4.3zM132.3 102.4v21.9M132.4 119.6h3.4M136.6 119.6h.8M138.2 119.6h4.7M138.6 102.4v3.4"/>
<path d="M138.6 106.6v.8M138.6 108.1v4.8M138.6 113.7v.8M138.6 115.3v4.8M143.7 119.6h.8M145.3 119.6h4.8M150.9 119.6h.8M152.5 119.6h3.4M60 125.9h22M74 139.2l1-.5h4.3a1.76 1.76 0 0 1 1.7 1.8 1.76 1.76 0 0 1-1.7 1.7h-4a1.76 1.76 0 0 1-1.7-1 1.76 1.76 0 0 1 .4-2zM74 126.2l1-.5h4.3a1.76 1.76 0 0 1 1.7 1.7 1.76 1.76 0 0 1-1.7 1.8h-4a1.76 1.76 0 0 1-1.7-1.1 1.76 1.76 0 0 1 .4-1.9zM75.3 135.7h4"/>
<path d="M77.3 120.9v.7M77.3 122.4v3.4M79.3 135.7a1.76 1.76 0 0 0 1.7-1.8 1.76 1.76 0 0 0-1.7-1.7h-4a1.76 1.76 0 0 0-1.8 1.7 1.76 1.76 0 0 0 1.8 1.8M83.5 125.9h48.8v23.8h-48.8zM107.9 121.6v.8M107.9 123.1v4.8M107.9 128.7v.8M107.9 130.3v4.8M107.9 135.8v.9M107.9 137.4v4.8M135.3 139.2l1-.5h4.3a1.76 1.76 0 0 1 1.7 1.8 1.76 1.76 0 0 1-1.7 1.7h-4a1.76 1.76 0 0 1-1.7-1 1.76 1.76 0 0 1 .4-2zM135.3 126.2l1-.5h4.3a1.76 1.76 0 0 1 1.7 1.7 1.76 1.76 0 0 1-1.7 1.8h-4a1.76 1.76 0 0 1-1.7-1.1 1.76 1.76 0 0 1 .4-1.9z"/>
<path d="M136.6 135.7h4M138.6 120.8v.8M138.6 122.4v3.4M140.6 135.7a1.76 1.76 0 0 0 1.7-1.8 1.76 1.76 0 0 0-1.7-1.7h-4a1.76 1.76 0 0 0-1.8 1.7 1.76 1.76 0 0 0 1.8 1.8M60 150.3h20M60 146.6h6.4l6.3 3.1h9.3M73.7 151.8h-4.8l-2.5 2.3h-6.4M74 145.8l1-.5h4.3a1.76 1.76 0 0 1 1.7 1.7 1.76 1.76 0 0 1-1.7 1.8h-4a1.76 1.76 0 0 1-1.7-1.1 1.76 1.76 0 0 1 .4-1.9zM74 152.3l.7-.4 .6-.1h25.5v27.1h-.9v4.1a1.76 1.76 0 0 1-1.8 1.7 1.76 1.76 0 0 1-1.7-1.7v-4.1h-3.1v4.1a1.76 1.76 0 0 1-1.7 1.7 1.76 1.76 0 0 1-1.8-1.7v-4.1h-3v4.1a1.76 1.76 0 0 1-1.7 1.7 1.76 1.76 0 0 1-1.8-1.7v-4.1h-4v-4h-4a1.76 1.76 0 0 1-1.8-1.7 1.76 1.76 0 0 1 1.8-1.8h4v-3h-4a1.76 1.76 0 0 1-1.8-1.8 1.76 1.76 0 0 1 1.8-1.7h4v-3h-4a1.77 1.77 0 0 1-1.8-1.8 1.77 1.77 0 0 1 1.8-1.8h4v-3h-4a1.76 1.76 0 0 1-1.7-1.1 1.76 1.76 0 0 1 .4-1.9zM81.6 150.3h1.6M84.8 150.3h9.5M95.9 150.3h1.6"/>
<path d="M99.1 150.3h7.2M102.9 151.8h24v27.1h-.9v4.1a1.76 1.76 0 0 1-1.7 1.7 1.76 1.76 0 0 1-1.8-1.7v-4.1h-3v4.1a1.76 1.76 0 0 1-1.8 1.7 1.76 1.76 0 0 1-1.7-1.7v-4.1h-3.1v4.1a1.76 1.76 0 0 1-1.7 1.7 1.76 1.76 0 0 1-1.8-1.7v-4.1h-3v4.1a1.76 1.76 0 0 1-1.7 1.7 1.76 1.76 0 0 1-1.8-1.7zM107.9 143v.8M107.9 144.6v4.1M129 158.3h11.6a1.76 1.76 0 0 1 1.7 1.8 1.76 1.76 0 0 1-1.7 1.8h-4.1v3h4.1a1.76 1.76 0 0 1 1.7 1.7 1.76 1.76 0 0 1-1.7 1.8h-4.1v3h4.1a1.76 1.76 0 0 1 1.7 1.8 1.76 1.76 0 0 1-1.7 1.7h-4.1v4h-4v4.1a1.76 1.76 0 0 1-1.7 1.7 1.76 1.76 0 0 1-1.8-1.7zM135.3 145.8l1-.5h4.3a1.76 1.76 0 0 1 1.7 1.7 1.76 1.76 0 0 1-1.7 1.8h-4a1.76 1.76 0 0 1-1.7-1.1 1.76 1.76 0 0 1 .4-1.9zM135.3 152.3l1-.5h4.3a1.76 1.76 0 0 1 1.7 1.8 1.76 1.76 0 0 1-1.7 1.7h-4a1.76 1.76 0 0 1-1.7-1.1 1.76 1.76 0 0 1 .4-1.9zM142.2 158.3h13.7M65.6 178.9h12.1M155.9 176.9h-6.4l-6.3 2h-5.1M79.3 180.5v17.7M100.8 180.5v5l-2.1 6.4v6.3"/>
<path d="M102.9 184.6v13.6M126.9 180.5v5l-2.6 6.4v6.3M129.1 184.6l-.1 13.6M132.4 181h3.4M136.5 180.5v17.7M136.6 181h.8M138.2 181h4.7M143.7 181h.8M145.3 181h4.8M150.9 181h.8M152.5 181h3.4"/>
<circle cx="63.6" cy="117.8" r="1.61"/>
<circle cx="87.8" cy="132.8" r="1.49"/>
<circle cx="97.9" cy="132.8" r="1.49"/>
<circle cx="107.9" cy="132.8" r="1.49"/>
<circle cx="118" cy="132.8" r="1.49"/>
<circle cx="128" cy="132.8" r="1.49"/>
<circle cx="85" cy="155.3" r="1.49"/>
<circle cx="87.8" cy="142.8" r="1.49"/>
<circle cx="95.1" cy="155.3" r="1.49"/>
<circle cx="97.9" cy="142.8" r="1.49"/>
<circle cx="107.9" cy="142.8" r="1.49"/>
<circle cx="109.9" cy="155.3" r="1.49"/>
<circle cx="118" cy="142.8" r="1.49"/>
<circle cx="119.9" cy="155.3" r="1.49"/>
<circle cx="128" cy="142.8" r="1.49"/>
<circle cx="85" cy="165.4" r="1.49"/>
<circle cx="85" cy="175.4" r="1.49"/>
<circle cx="95.1" cy="175.4" r="1.49"/>
<circle cx="95.1" cy="165.4" r="1.49"/>
<circle cx="109.9" cy="165.4" r="1.49"/>
<circle cx="109.9" cy="175.4" r="1.49"/>
<circle cx="119.9" cy="175.4" r="1.49"/>
<circle cx="119.9" cy="165.4" r="1.49"/>
<circle cx="132.8" cy="163.6" r="1.49"/>
<circle cx="132.8" cy="173.7" r="1.49"/>
</g>
<g fill="none" stroke="#000" stroke-width=".2">
<path d="M26 50.8v9.7M189.9 50.8v9.7M189.9 50.9h-164M25.9 60.4h164M62 117.8h3.2M62 117.9h3.2M62 118.1h3.2M62 117.6h3.2M62 117.4h3.2M62 118.2h3.2M62 117.3h3.2M62 118.4h3.2"/>
<path d="M62.1 118.5h3M62.1 117.1h3M62.1 117h2.9M62.1 118.6h2.9M62.2 118.8h2.8M62.2 116.9h2.8M62.3 118.9h2.6M62.3 116.8h2.6M62.4 119h2.4M62.4 116.7h2.4M62.5 116.6h2.1M62.5 119.1h2.1"/>
</g>
<g fill="#000">
<path d="M62.7 116.5h1.8l.1 .1zM62.7 119.1l1.7 .1zM62.7 119.1h1.8zM62.7 116.5h1.8zM62.8 116.4l1.7 .1zM62.8 119.2l1.5 .1zM62.8 119.2h1.6zM62.8 116.4h1.6zM62.9 116.4h1.5zM62.9 119.3l1.2 .1zM62.9 119.3h1.4zM62.9 116.4h1.4z"/>
<path d="M63.1 116.3l1.2 .1zM63.1 119.4h.9zM63.1 119.4h1zM63.1 116.3h1zM63.2 116.2l.9 .1zM63.2 119.4h.6zM63.2 119.4h.8zM63.2 116.2h.8zM63.4 116.2h.6zM63.4 119.4h.4zM63.4 116.2h.4zM70 112.4l.7 6.3h-.7z"/>
<path d="M70 112.4h6.3l-5.6 .7zM70 112.4l.7 .7v5.6zM70.7 113.1l5.6-.7v.7zM139.5 112.4h6.3l-6.3 .6zM139.5 113l6.3-.6-.6 .6zM145.2 113l.6 5.6h-.6zM145.2 113l.6-.6v6.2zM70.1 181.9l.6 5.7-.6 .6zM70.1 181.9h.6v5.7zM70.1 188.2l6.2-.6v.6zM70.1 188.2l.6-.6h5.6zM145.2 181.9l.7 6.2-.7-.6z"/>
<path d="M139.6 187.5h5.6l-5.6 .6zM145.2 181.9h.7v6.2zM139.6 188.1l5.6-.6 .7 .6z"/>
</g>
<g font-size="3.9">
<text x="26.4" y="43.5">32-Lead Very Thin Plastic Quad Flat, No Lead Package (PHA) - 6x6 mm Body [VQFN]</text>
<text x="26.4" y="48.1">Wettable Flanks, Multiple Exposed Pads</text>
<text x="76.5" y="214.2">RECOMMENDED LAND PATTERN</text>
</g>
<g font-size="3.2">
<text x="28.4" y="54.7">Note:</text>
<text x="41.1" y="58.3">http://www.microchip.com/packaging</text>
<text x="41.1" y="54.7">For the most current package drawings, please see the Microchip Packaging Specification located at</text>
<text x="78.4" y="100.8" transform="rotate(-90 78.4 100.8)">3.05</text>
<text x="84.7" y="100.7" transform="rotate(-90 84.7 100.7)">2.43</text>
<text x="109.1" y="100.7" transform="rotate(-90 109.1 100.7)">0.00</text>
<text x="133.4" y="100.7" transform="rotate(-90 133.4 100.7)">2.43</text>
<text x="139.7" y="100.7" transform="rotate(-90 139.7 100.7)">3.05</text>
<text x="157.5" y="120.8">3.05</text>
<text x="52.2" y="127">2.43</text>
<text x="52.2" y="147.7">0.06</text>
<text x="52.2" y="155.2">0.15</text>
<text x="52.2" y="151.4">0.00</text>
<text x="157.5" y="159.4">0.80</text>
<text x="157.5" y="178">2.84</text>
<text x="57.7" y="180">2.84</text>
<text x="157.5" y="182.1">3.05</text>
<text x="80.5" y="206.1" transform="rotate(-90 80.5 206.1)">2.85</text>
<text x="99.8" y="205.6" transform="rotate(-90 99.8 205.6)">0.71</text>
<text x="104" y="206.1" transform="rotate(-90 104 206.1)">0.50</text>
<text x="125.4" y="206.1" transform="rotate(-90 125.4 206.1)">1.89</text>
<text x="130.1" y="206.1" transform="rotate(-90 130.1 206.1)">2.10</text>
<text x="137.7" y="206.1" transform="rotate(-90 137.7 206.1)">2.85</text>
</g>
<g font-size="2.9">
<text x="107.2" y="251.7">Microchip Technology Drawing C04-3196 Rev D Sheet 1 of 2</text>
<text x="26.6" y="261.3">© 2022 Microchip Technology Inc.</text>
</g>
<text font-size="2.7" x="79" y="218.1">SEE SHEET 2 FOR ADDITIONAL DIMENSIONS</text>
<g font-size="2.5">
<text x="84.5" y="113.4">32</text>
<text x="69.8" y="128.3">1</text>
<text x="69.8" y="134.8">2</text>
</g>
</svg>
